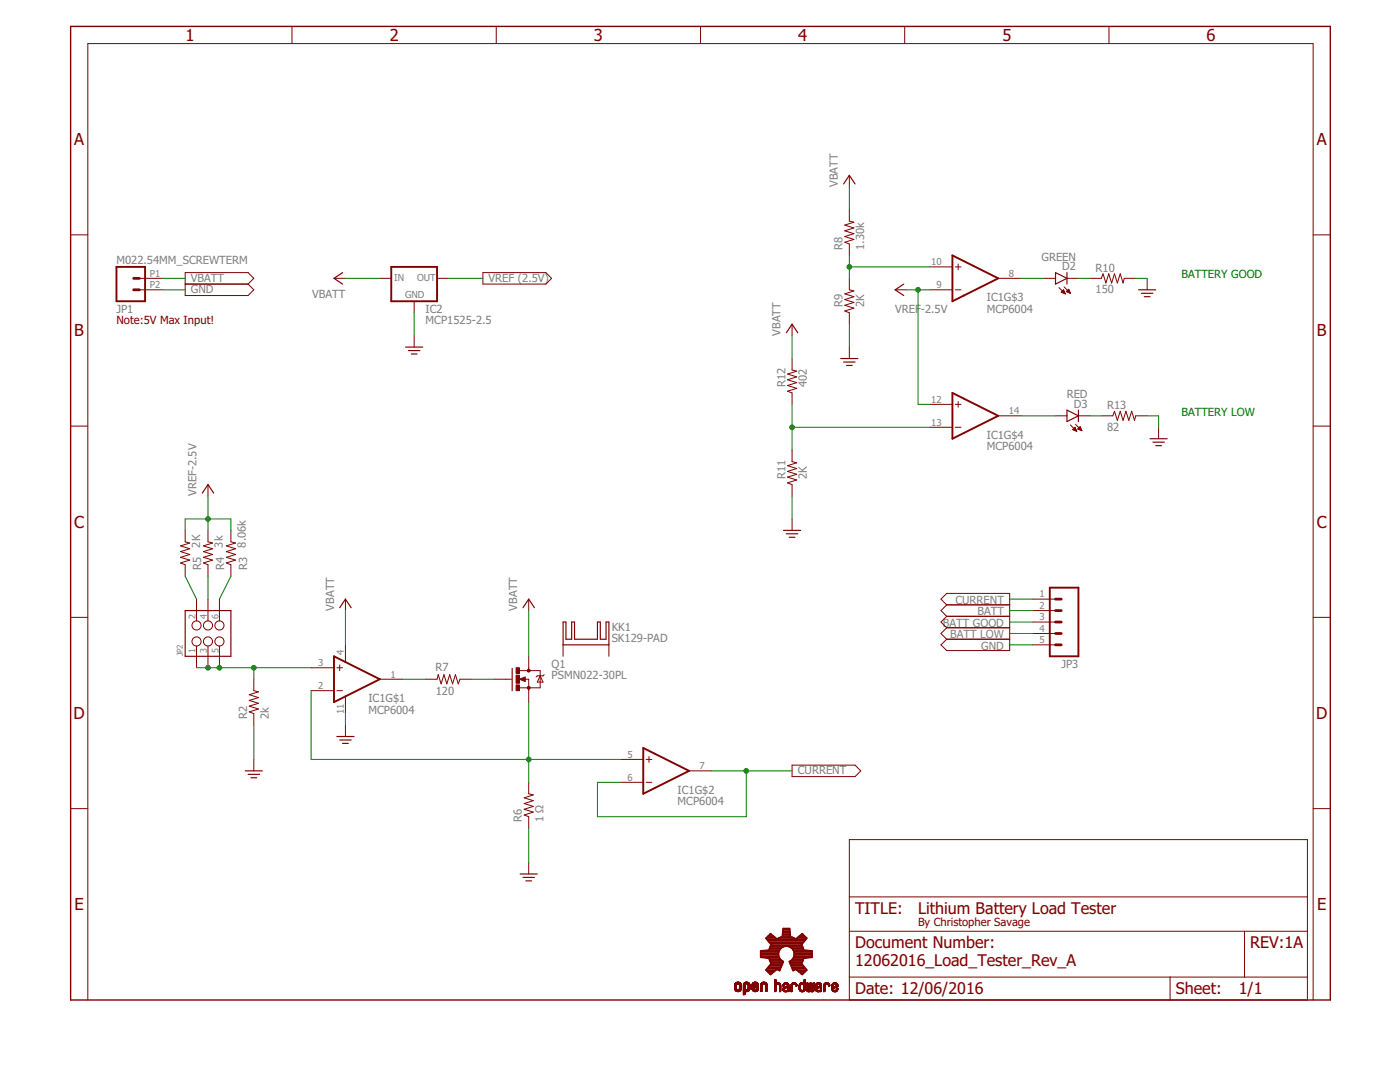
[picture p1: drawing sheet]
<svg xmlns="http://www.w3.org/2000/svg" width="279mm" height="216mm" viewBox="0 0 279 216" stroke-linecap="round" stroke-linejoin="round" font-family="sans-serif">
<g fill="none" stroke="#800000" stroke-width=".2">
<path d="M58.3 5.3v3.4M99 5.3v3.4M139.8 5.3v3.4M180.6 5.3v3.4M221.3 5.3v3.4M169.5 35v2.3M14.1 46.9h3.4M27.8 57.8h4.6M27.8 55.5h4.6M37 54.4h12.5l1.2 1.1-1.2 1.2 1.2 1.1-1.2 1.2h-12.5zM37 56.7h12.5M66.7 55.5h2.2"/>
<path d="M75.8 55.5h2.3M87.2 55.5h2.3M96.4 54.4h12.5l1.2 1.1-1.2 1.2h-12.5zM169.5 41.8v2.3l.9 .2-1.8 .6 1.8 .6-1.8 .6 1.8 .5-1.8 .6 1.8 .6-1.8 .5 .9 .4v2.3M169.5 55.5v2.3l.9 .3-1.8 .5 1.8 .6-1.8 .6 1.8 .5-1.8 .6 1.8 .6-1.8 .6 .9 .3v2.3M178.6 57.8h2.3M185.5 53.3h4.6M185.5 57.8h4.6M190.6 53.3h1.2M190.6 57.8h1.2M191.2 52.7v1.1M199.2 55.5h4.6"/>
<path d="M208.4 55.5h2.3M211.3 57.4l1.3 1.2M211.8 58.3l.8 .3M211.8 58.3l.4-.5 .4 .8M211.8 58.3h.6M211.9 58.2h.5M212 58.1h.4M212.1 58.4h.4M212.1 58h.2M212.2 57.9h.1M212.3 58.5h.2M212.4 57.3l1.2 1.2"/>
<path d="M212.6 58.6h.1M212.8 58.2l.5-.5 .3 .8zM212.9 58.2h.6M212.9 58.1h.5M212.9 55.5h2.3M213 58h.4M213.1 58.3h.4M213.1 57.9h.2M213.2 57.8h.1M213.4 58.4h.2M213.6 58.5h.1M217.5 55.5h2.3l.3-.9 .6 1.9 .6-1.9 .5 1.9 .6-1.9 .6 1.9 .6-1.9 .5 1.9 .3-1h2.3"/>
<path d="M228.9 55.5v2.3M262.1 46.9h3.4M82.7 60.1v2.3M82.7 67v2.3M158.1 71.5v2.3l.9 .3-1.8 .5 1.8 .6-1.8 .6 1.8 .5-1.8 .6 1.8 .6-1.8 .6 .9 .3v2.3M158.1 64.7v2.3M169.5 69.3v2.2M14.1 85h3.4M41.5 96.7v2.3M158.1 89.8v2.3l.9 .3-1.8 .5 1.8 .6-1.8 .6 1.8 .5-1.8 .6 1.8 .6-1.8 .6 .9 .3v2.3M185.5 80.7h4.6M185.5 85.3h4.6"/>
<path d="M190.6 80.7h1.2M190.6 85.3h1.2M191.2 80.1v1.2M199.2 83h4.6M210.7 83h2.2M213.6 84.8l1.3 1.3M214.1 85.7l.8 .4M214.1 85.7h.6M214.2 85.6h.5M214.3 85.8h.5M214.3 85.5h.3M214.4 85.4h.2"/>
<path d="M214.5 85.3h.1M214.5 85.3l-.4 .4M214.5 85.3l.4 .8M214.5 85.9h.3M214.7 84.7l1.2 1.2M214.8 86h.1M215.1 85.6h.7M215.2 83h2.3M215.2 85.5h.5M215.3 85.7h.5M215.3 85.4h.4M215.4 85.3h.2"/>
<path d="M215.5 85.2h.1M215.6 85.2l-.5 .4 .8 .3M215.6 85.2l.3 .7M215.6 85.8h.2M215.8 85.9h.1M219.8 83h2.3l.3-.9 .6 1.8 .6-1.8 .5 1.8 .6-1.8 .6 1.8 .5-1.8 .6 1.8 .3-.9h2.2M231.2 85.3v2.2M262.1 85h3.4M37 105.8v2.3l.9 .3-1.9 .5 1.9 .6-1.9 .6 1.9 .5-1.9 .6 1.9 .6-1.9 .5 1 .4v2.3M39.2 119.5v4.4M41.5 105.8v2.3l.9 .3-1.8 .5 1.8 .6-1.8 .6 1.8 .5-1.8 .6 1.8 .6-1.8 .5 .9 .4v2.3M41.5 119.5v4.4"/>
<path d="M43.8 119.5v4.4M46.1 105.8v2.3l.9 .3-1.8 .5 1.8 .6-1.8 .6 1.8 .5-1.8 .6 1.8 .6-1.8 .5 .9 .4v2.3M68.9 119.5v2.3M105.5 119.5v2.3M158.1 103.5v2.3M206.1 119.5h4.6M14.1 123.2h3.4M39.2 128.9v4.3M41.5 128.9v4.3M43.8 128.9v4.3M50.7 135.5v2.3l.9 .2-1.9 .6 1.9 .6-1.9 .6 1.9 .5-1.9 .6 1.9 .6-1.9 .5 1 .4v2.3M62.1 133.2h4.6"/>
<path d="M62.1 137.8h4.6M67.2 133.2h1.2M67.2 137.8h1.2M67.8 132.7v1.1M68.9 128.7v3.4M68.9 139v3.4M75.8 135.5h4.6M84.9 135.5h2.3l.3-.9 .5 1.9 .6-1.9 .6 1.9 .5-1.9 .6 1.9 .6-1.9 .6 1.9 .3-1h2.3M98.7 135.5h3.4M103.7 135.5l1.1-.4v.9zM103.7 133.8h4.1v3.4h-4.1M104.7 135.5h.8v4.6"/>
<path d="M105.5 131v2.8M107.8 134.9l.6 1.2h-1.2zM108.6 134.6l-.2 .3h-1.2l-.2 .2M112.4 128.7v2.3M121.5 128.7v2.3M188.9 120.7l-1.1-1.2 1.1-1.1h12.6v11.4h-12.6l-1.1-1.1 1.1-1.1M188.9 120.7h12.6M188.9 120.7l-1.1 1.1 1.1 1.2M188.9 123h12.6M188.9 123l-1.1 1.1 1.1 1.2M188.9 125.3h12.6M188.9 125.3l-1.1 1.1 1.1 1.2"/>
<path d="M188.9 127.6h12.6M206.1 121.8h4.6M206.1 124.1h4.6M206.1 126.4h4.6M206.1 128.7h4.6M262.1 123.2h3.4M50.7 151.5v2.3M68.9 144.7v2.3M105.5 156.1v2.3l.9 .2-1.8 .6 1.8 .6-1.8 .5 1.8 .6-1.8 .6 1.8 .6-1.8 .5 .9 .4v2.2M123.8 151.5h4.6M123.8 156.1h4.6M128.9 151.5h1.2"/>
<path d="M128.9 156.1h1.2M129.5 151v1.1M137.5 153.8h4.6M158.1 152.7h12.5l1.2 1.1-1.2 1.2h-12.5zM14.1 161.4h3.4M105.5 172.1v2.3M169.5 167.5h91.4v32h-91.4zM169.5 179h91.4M262.1 161.4h3.4M17.5 199.5v-190.8h244.6v190.8M146.6 197.3h.4M146.6 197.2h.4"/>
<path d="M146.6 197.1h.4M146.6 197h.4M146.6 196.9h.4M146.6 196.8h.4M146.6 196.7h.4M146.6 196.6h.4M146.6 197.4h.5M146.6 196.5h.4M146.7 197.5h.5M146.7 197.4h.4M146.7 197.5h1.2M146.7 197.6h1.1"/>
<path d="M146.7 196.3h1.1M146.7 196.2h1.1M146.8 196.2h1M146.8 197.7h1M146.8 197.7h.9M146.9 196.1h.8M146.9 197.8h.8M146.9 196h.7M147 197.8h.6M147 196.6h-.4M147 196h.5M147.1 196.4h-.5"/>
<path d="M147.1 197.9h.3M147.1 196.4h-.4M147.2 196.3h-.5M147.3 196.3h.6M147.4 196.4h.5M147.5 197.4h.4M147.5 196.4h.4M147.6 197.3h.3M147.6 196.5h.3M147.6 197.2h.3M147.6 197.1h.3M147.6 197h.3"/>
<path d="M147.6 196.9h.3M147.6 196.8h.3M147.6 196.7h.3M147.6 196.6h.3M147.9 197.5h-.5M148.4 198.3h.3M148.4 198.2h.3M148.4 198.1h.3M148.4 198h.3M148.4 197.9h.3M148.4 197.5h1.2M148.4 197.5h.5"/>
<path d="M148.4 197.4h.4M148.4 197.3h.3M148.4 197.2h.3M148.4 197.1h.3M148.4 197h.3M148.4 196.9h.3M148.4 196.8h.3M148.4 196.7h.3M148.4 196.6h.3M148.4 196.5h.3M148.4 198.5h.1M148.4 196.3h1.2"/>
<path d="M148.5 196.2h1M148.5 198.5h-.1M148.6 196.1h.8M148.7 198.4h-.3M148.7 196h.7M148.8 196.5h-.4M148.8 196.4h-.4M148.8 196h.4M148.8 197.9h.4M148.9 196.3h-.5M149.1 196.3h.5M149.1 197.5h.5"/>
<path d="M149.2 196.4h.4M149.2 197.4h.4M149.3 196.5h.4M149.3 197.3h.4M149.3 196.6h.4M149.3 197.8h-.9M149.3 197.2h.4M149.3 197.1h.4M149.3 197h.4M149.3 196.9h.4M149.3 196.8h.4M149.3 196.7h.4"/>
<path d="M149.4 197.8h-1M149.5 197.7h-1.1M149.5 197.6h-1.1M149.6 197.6h-1.2M149.6 197.4h-.4M150.1 197.4h.4M150.1 197.3h.3M150.1 196.8h1.3M150.1 196.8h.3M150.1 196.7h.3M150.1 196.6h.3M150.1 196.5h.3"/>
<path d="M150.1 197.5h.5M150.1 197.5h1.2M150.2 197.6h1.1M150.2 196.3h1.1M150.2 196.2h1.1M150.2 197.7h1M150.2 196.2h1M150.3 196.2h.9M150.3 197.7h.9M150.3 196.1h.8M150.3 197.8h.8M150.4 197.8h.6"/>
<path d="M150.4 196h.7M150.4 196.6h-.3M150.5 196.5h-.4M150.5 197.2h-.4M150.5 196h.5M150.5 196.8h.9M150.5 196.4h-.4M150.6 197.2h-.5M150.6 197.9h.3M150.6 196.4h-.5M150.6 196.7h.8M150.7 196.3h-.6"/>
<path d="M150.7 197.1h-.6M150.7 196.7h.7M150.8 196.3h.5M150.8 197.1h-.7M150.9 196.6h.5M150.9 196.4h.5M150.9 197h-.8M150.9 197.4h.5M151 197.4h.4M151 196.6h.4M151 196.5h.4M151 197.3h.4"/>
<path d="M151 197.2h.4M151 197h-.9M151.1 197.1h.3M151.2 196.9h-1.1M151.2 197.1h.2M151.3 197.5h-.4M151.8 197.8h.2M151.8 197.7h.3M151.8 197.6h.3M151.8 197.5h.3M151.8 197.4h.3M151.8 197.3h.3"/>
<path d="M151.8 197.2h.3M151.8 197.1h.3M151.8 197h.3M151.8 196.9h.3M151.8 196.8h.3M151.8 196.7h.3M151.8 196.6h.3M151.8 196.5h.3M151.8 197.9h.1M151.8 196.3h1.2M151.9 196.2h1.1M152 196.2h.9"/>
<path d="M152 196.1h.8M152.1 197.8h-.3M152.1 196h.7M152.2 196.5h-.4M152.2 196h.5M152.2 196.4h-.4M152.3 196.4h-.5M152.4 196.3h-.6M152.5 196.3h.6M152.6 196.4h.5M152.7 196.4h.4M152.7 196.5h.4"/>
<path d="M152.8 197.7h.3M152.8 197.6h.3M152.8 197.5h.3M152.8 197.4h.3M152.8 197.3h.3M152.8 197.2h.3M152.8 197.1h.3M152.8 197h.3M152.8 196.9h.3M152.8 196.8h.3M152.8 196.7h.3M152.8 196.6h.3"/>
<path d="M153 197.8h-.2M153.1 197.8h-.3M153.1 197.7h-.3M154.6 195.6h.3M154.6 197.9h.1M154.6 197.8h.2M154.6 197.7h.3M154.6 197.6h.3M154.6 197.5h.3M154.6 197.4h.3M154.6 197.3h.3M154.6 197.2h.3"/>
<path d="M154.6 197.1h.3M154.6 197h.3M154.6 196.9h.3M154.6 196.8h.3M154.6 196.7h.3M154.6 196.6h.3M154.6 196.3h1.1M154.6 196.2h1M154.6 196.1l.9 .1M154.6 196.1h.3M154.6 196h.3M154.6 195.9h.3"/>
<path d="M154.6 195.8h.3M154.6 195.7h.3M154.6 195.5h.3M154.7 195.5h.1M154.8 197.8h-.2M154.9 197.7h-.3M154.9 196.6h-.3M154.9 196.5h-.3M155 196.4h-.4M155 196.1h.4M155.1 196.4h-.5M155.3 196.4h.4"/>
<path d="M155.4 196.4h.4M155.5 196.5h.3M155.5 196.6h.3M155.6 196.7h.2M155.6 196.6h.2M155.6 197.9h.1M155.6 197.8h.2M155.6 197.7h.2M155.6 197.6h.2M155.6 197.5h.2M155.6 197.4h.2M155.6 197.3h.2"/>
<path d="M155.6 197.2h.2M155.6 197.1h.2M155.6 197h.2M155.6 196.9h.2M155.6 196.8h.2M155.7 196.3h-1.1M155.8 197.8h-.2M156.2 197.5h.3M156.2 197.4h.3M156.2 196.6h.3M156.3 197.6h.4M156.3 197.6h.3"/>
<path d="M156.3 196.8h.1M156.3 196.5h.2M156.3 197.7h.7M156.3 196.3h1.1M156.4 197.8h.6M156.4 196.3h.9M156.4 196.8h-.2M156.4 196.2h.8M156.5 196.7h-.3M156.5 196.2h.7M156.5 197.4h-.3M156.5 197h1"/>
<path d="M156.5 197.9h.5M156.5 197.3h-.3M156.5 196.6h-.3M156.5 196.2h.6M156.6 197.3h-.4M156.6 196.5h-.3M156.6 196.9h.9M156.6 196.4h-.3M156.7 197.9h.1M156.7 196.1h.3M156.7 197.2h-.4M156.7 197.9h.2"/>
<path d="M156.7 196.9h.8M156.7 196.4h-.4M156.8 197.6h.2M156.8 197.2h-.5M156.8 196.8h.7M156.9 197.1h-.6M156.9 196.4h.5M157 196.8h.5M157 196.4h.4M157.1 197.1h-.7M157.1 196.5h.3M157.1 196.7h.4"/>
<path d="M157.2 197.1h.3M157.2 196.7h.3M157.2 196.6h.3M157.2 196.6h.2M157.2 197.9h.1M157.2 197.7h.3M157.2 197.6h.3M157.2 197.5h.3M157.2 197.4h.3M157.2 197.3h.3M157.2 197.2h.3M157.4 197.8h-.2"/>
<path d="M157.5 197.8h-.3M157.5 197h-1.1M157.9 197.9h.1M157.9 197.7h.2M157.9 197.6h.2M157.9 197.5h.2M157.9 197.4h.2M157.9 197.3h.2M157.9 197.2h.2M157.9 197.1h.2M157.9 197h.2M157.9 196.9h.2"/>
<path d="M157.9 196.8h.2M157.9 196.7h.2M157.9 196.6h.2M157.9 196.3h1.1M158 196.3h.9M158 196.2h.9M158.1 197.8h-.2M158.1 196.2h.7M158.2 196.5h-.3M158.2 196.2h.5M158.3 196.4h-.4M158.3 196.1h.3"/>
<path d="M158.4 196.4h-.5M158.6 196.4h.4M158.7 196.4h.3M158.7 196.5h.4M158.8 196.5h.3M158.8 196.6h.3M158.9 196.8h.1M159 196.7h-.2M159.1 196.7h-.3M159.5 197.3h.2M159.5 197.2h.2M159.5 197.1h.2"/>
<path d="M159.5 197h.2M159.5 196.9h.2M159.5 196.8h.2M159.5 196.7h.2M159.5 197.4h.2M159.5 196.6h.2M159.5 197.5h.3M159.5 197.4h.3M159.5 197.6h.4M159.5 197.5h.4M159.6 197.6h.5M159.6 197.7h1"/>
<path d="M159.6 196.3h1.1M159.6 197.7h.9M159.7 197.8h.8M159.7 196.2h1M159.8 196.6h-.3M159.8 196.5h-.3M159.8 196.2h.9M159.9 197.9h.5M159.9 196.4h-.4M159.9 196.1h.4M160 196.4h-.4M160 197.9h.1"/>
<path d="M160.1 197.9h.1M160.1 197.6h.5M160.2 196.4h.5M160.3 197.6h.4M160.3 196.4h.4M160.4 196.5h.3M160.4 197.4h.3M160.4 196.6h.3M160.4 197.3h.3M160.4 197.2h.3M160.4 197.1h.3M160.4 197h.3"/>
<path d="M160.4 196.9h.3M160.4 196.8h.3M160.4 196.7h.3M160.4 196.1h.3M160.4 196h.3M160.4 195.9h.3M160.4 195.8h.3M160.4 195.7h.3M160.4 195.6h.3M160.5 195.5h.2M160.7 197.5h-.4M160.7 197.5h-.3"/>
<path d="M160.7 197.4h-.3M160.7 196.3h-1.1M161 197.6h.3M161 197.5h.3M161 197.5h.2M161 197.4h.2M161 197.3h.2M161 197.2h.2M161 197.1h.2M161 197h.2M161 196.9h.2M161 196.8h.2"/>
<path d="M161 196.7h.2M161 196.6h.2M161 196.5h.2M161 196.4h.2M161 196.3h.2M161 196.2h.2M161 197.6h1.5M161 197.7h1.5M161 197.7h1.4M161.1 197.8h1.3M161.1 196.2h.1M161.1 197.8h1.2"/>
<path d="M161.2 197.9h.4M161.3 197.9h.1M161.4 197.9h.1M161.5 197.6h.4M161.6 197.5h.3M161.6 197.4h.3M161.6 197.3h.3M161.6 197.2h.3M161.6 197.1h.3M161.6 197h.3M161.6 196.9h.3M161.6 196.8h.3"/>
<path d="M161.6 196.7h.3M161.6 196.6h.3M161.6 196.5h.3M161.6 196.4h.3M161.6 196.3h.3M161.6 196.2h.3M161.7 196.2h.2M161.8 197.9h.5M162.1 197.9h.1M162.2 197.5h.3M162.2 197.4h.3M162.2 197.3h.3"/>
<path d="M162.2 197.2h.3M162.2 197.1h.3M162.2 197h.3M162.2 196.9h.3M162.2 196.8h.3M162.2 196.7h.3M162.2 196.6h.3M162.2 196.5h.3M162.2 196.4h.3M162.2 196.3h.3M162.2 196.2h.3M162.3 196.2h.2"/>
<path d="M162.5 197.6h-.3M162.7 197.5h.4M162.7 197.5h.3M162.7 197.4h.3M162.7 197.3h.3M162.8 197.6h.3M162.8 196.8h.1M162.8 196.6h.2M162.8 197.6h.7M162.8 197.7h.7M162.9 197.7h.7M162.9 196.3h1"/>
<path d="M162.9 197.8h.7M162.9 196.8h-.1M163 197.8h.6M163 196.2h.8M163 196.7h-.2M163 196.2h.7M163 197h1M163 196.6h-.2M163.1 197.9h.4M163.1 196.5h-.3M163.1 196.2h.5M163.1 197.3h-.3"/>
<path d="M163.1 196.9h.9M163.2 196.4h-.4M163.2 196.1h.3M163.2 197.2h-.4M163.2 197.9h.2M163.3 196.4h-.5M163.3 197.2h-.5M163.3 196.9h.7M163.4 196.8h.6M163.4 196.4h.5M163.4 197.1h-.6M163.5 196.8h.5"/>
<path d="M163.6 196.4h.3M163.6 197.1h-.7M163.6 196.5h.3M163.6 196.7h.4M163.7 196.5h.3M163.7 196.6h.3M163.7 197.1h.3M163.7 196.7h.3M163.7 197.8h.3M163.7 197.7h.3M163.7 197.6h.3M163.7 197.5h.3"/>
<path d="M163.7 197.4h.3M163.7 197.3h.3M163.7 197.2h.3M163.8 197.9h-.1M164 197.8h-.3M164 197h-1.1M164.4 197.9h.1M164.4 197.8h.2M164.4 197.7h.2M164.4 197.6h.2M164.4 197.5h.2M164.4 197.4h.2"/>
<path d="M164.4 197.3h.2M164.4 197.2h.2M164.4 197.1h.2M164.4 197h.2M164.4 196.9h.2M164.4 196.8h.2M164.4 196.7h.2M164.4 196.6h.2M164.5 196.3h1M164.6 196.2h.8M164.6 197.8h-.2M164.7 196.6h-.3"/>
<path d="M164.7 196.5h-.3M164.7 196.2h.6M164.8 196.4h-.4M164.8 196.1h.4M164.9 196.4h-.4M165.1 196.4h.4M165.2 196.4h.3M165.2 196.5h.4M165.3 196.5h.3M165.3 196.6h.3M165.4 196.8h.1M165.6 196.7h-.3"/>
<path d="M166 197.5h.3M166 197.4h.3M166 197.3h.3M166 197h1M166 196.9h.3M166 196.8h.3M166 196.7h.3M166 196.6h.3M166 196.5h.3M166 197.5h.4M166.1 197.6h.3M166.1 197.6h.5"/>
<path d="M166.1 197.7h1M166.2 197.7h.9M166.2 196.3h.9M166.2 197.8h.8M166.2 196.2h.8M166.3 197.8h.7M166.3 197.3h-.3M166.3 196.2h.6M166.4 197.9h.5M166.4 196.5h-.4M166.4 196.4h-.3M166.5 197.2h-.5"/>
<path d="M166.5 196.1h.3M166.5 197.9h.2M166.5 196.4h-.4M166.6 197.9h.1M166.7 197.1h-.7M166.7 197.6h.4M166.7 196.8h.5M166.7 196.4h.5M166.8 197.1h-.8M166.8 196.7h.4M166.8 196.4h.4M166.9 197h-.9"/>
<path d="M166.9 196.5h.3M166.9 196.7h.3M166.9 197.5h.3M166.9 197.4h.3M166.9 196.6h.3M167 196.6h.2M167 197.3h.2M167 197.2h.2M167.1 196.9h-.7M167.1 197.2h.1M167.1 196.3h-1M167.2 197.6h-.4"/>
<path d="M167.2 197.5h-.3M167.2 196.9h-.7M167.2 197.4h-.2M167.2 196.8h-.6M169.5 185.8h91.4M169.5 195h91.4M233.5 195v4.5M248.4 185.8v9.2"/>
<circle cx="39.2" cy="128" r=".91"/>
<circle cx="39.2" cy="124.8" r=".91"/>
<circle cx="41.5" cy="124.8" r=".91"/>
<circle cx="41.5" cy="128" r=".91"/>
<circle cx="43.8" cy="128" r=".91"/>
<circle cx="43.8" cy="124.8" r=".91"/>
</g>
<path d="M23.2 53.3h5.8v6.8h-5.8zM78.1 53.3h9.1v6.8h-9.1zM190.1 51l9.1 4.5-9.1 4.6zM190.1 78.4l9.1 4.6-9.1 4.5zM209.5 117.3h5.7v13.7h-5.7zM66.7 131l9.1 4.5-9.1 4.6zM128.4 149.2l9.1 4.6-9.1 4.6z" fill="none" stroke="#800000" stroke-width=".38"/>
<path d="M26.7 57.8h1.1M26.7 55.5h1.1M210.7 119.5h1.1M210.7 124.1h1.1M210.7 121.8h1.1M210.7 128.7h1.1M210.7 126.4h1.1" fill="none" stroke="#800000" stroke-width=".55"/>
<g fill="none" stroke="#800000" stroke-width=".23">
<path d="M168.4 36.7l1.1-1.7 1.1 1.7M68.4 54.4l-1.7 1.1 1.7 1.2M180.4 56.7l-1.8 1.1 1.8 1.2M210.7 54.4l2.2 1.1-2.2 1.2zM212.9 54.4v2.3M227.2 57.8h3.5M227.8 58.5h2.3M228.4 59.2h1.1M80.9 69.3h3.5M81.5 70h2.3M82.1 70.6h1.1M156.9 66.4l1.2-1.7 1.1 1.7"/>
<path d="M167.8 71.5h3.4M168.4 72.2h2.2M168.9 72.9h1.2M40.4 98.4l1.1-1.7 1.2 1.7M212.9 81.8l2.3 1.2-2.3 1.1zM215.2 81.8v2.3M229.5 87.5h3.4M230.1 88.2h2.3M230.7 88.9h1.1M156.4 105.8h3.4M156.9 106.5h2.3M157.5 107.2h1.1"/>
<path d="M37 121.8h9.1v9.2h-9.1zM67.8 121.3l1.1-1.8 1.2 1.8M102.2 133.4v4.4M104.4 121.3l1.1-1.8 1.2 1.8M112.4 124.1h.5v3.5h1.2v-3.5h.6v3.5h4.5v-3.5h.6v3.5h1.1v-3.5h.6v4.6h-9.1zM48.9 153.8h3.5M49.5 154.5h2.3M50.1 155.2h1.1M67.2 147h3.5M67.8 147.7h2.3M68.4 148.3h1.1M103.8 174.4h3.4"/>
<path d="M104.4 175.1h2.3M104.9 175.8h1.2"/>
</g>
<g fill="#800000" stroke="#800000" stroke-width=".2">
<circle cx="105.5" cy="137.2" r=".3"/>
<circle cx="105.5" cy="133.8" r=".3"/>
</g>
<g fill="#800000" stroke="#800000" stroke-width=".2">
<path d="M103 136.7h.7v1.1h-.7z"/>
<path d="M103 133.2h.7v1.2h-.7z"/>
<path d="M103 134.7h.7v1.6h-.7z"/>
</g>
<path d="M14.1 5.3h251.4v194.2h-251.4zM104.7 135.3l-.8 .2 .8 .3v-.3h-.2" fill="none" stroke="#800000" stroke-width=".28"/>
<g fill="none" stroke="#800000" stroke-width=".36">
<path d="M151.8 190.8h3.6M151.8 190.5h3.5M151.8 190.2h3.5M151.8 189.9h3.6M152.9 191.1h2.6M153 193.6h1.8M153 187.4h7.8M153 187.1h1.7M153.1 193.3h2.6M153.2 193.9h1.2M153.3 187.7h7.3M153.3 186.8h1"/>
<path d="M153.4 193h2.5M153.5 189.6l.4-1.1-1-1.3 .9-.9 1.3 1.1 1-.5 .2-1.6h1.3l.1 1.6 1.1 .5 1.3-1.1 .9 .9-1.1 1.3 .5 1.1M153.5 189.6l-1.7 .2v1.2l1.7 .2 .4 1.1-1 1.2 .9 .9 1.3-1 .5 .3 .7-1.8-.2-.2M153.5 189.6h2.1M153.5 188h6.8M153.6 194.2h.4M153.6 191.4h2.1M153.6 189.3h2.2M153.6 192.7h2.4M153.6 186.5h.3M153.7 191.7h2.4M153.7 189h2.5"/>
<path d="M153.8 188.3h6.3M153.8 192.1h2.5M153.9 192.4h2.2M153.9 188.6h6.1M155.5 193.6h.1M155.5 191.2l.6 .5M155.7 187.1h2.5M156.2 186.8h1.5M156.2 186.5h1.5M156.2 186.1h1.4M156.3 185.8h1.3M156.3 185.5h1.3"/>
<path d="M157.6 192.1h2.4M157.6 189h2.6M157.8 192.4h2.2M157.8 191.7l-.3 .2 .8 1.8M157.8 191.7h2.4M157.9 192.7h2.4M158 193h2.5M158.1 189.3h2.2M158.1 193.3h2.7M158.2 191.4h2.1M158.3 193.6h.1M158.3 189.6h2.1"/>
<path d="M158.4 191.1h2.6M158.5 189.9h3.6M158.5 189.9a1.61 1.61 0 0 0-2.2-1 1.61 1.61 0 0 0-.8 2.3M158.5 189.9v1l-.7 .8M158.5 190.8h3.6M158.5 190.5h3.6M158.5 190.2h3.6M159.1 193.6h1.8M159.2 187.1h1.6M159.5 193.9h1.1M159.6 186.8h.9M159.9 194.2h.4"/>
<path d="M160 186.5h.2M160.4 189.6l1.7 .2v1.2l-1.7 .2-.5 1.1 1.1 1.2-.9 .9-1.3-1-.5 .3"/>
</g>
<g fill="none" stroke="#008000" stroke-width=".2">
<path d="M169.5 37.3v4.5M32.4 55.5h4.6M32.4 57.8h4.6M68.9 55.5h6.9M89.5 55.5h6.9M169.5 51v4.5M169.5 53.3h16M180.9 57.8h4.6M183.2 57.8v22.9h2.3M203.8 55.5h4.6M215.2 55.5h2.3M226.7 55.5h2.2"/>
<path d="M82.7 62.4v4.6M158.1 67v4.5M169.5 64.7v4.6M41.5 99v6.8M158.1 80.7v9.1M158.1 99v4.5M158.1 85.3h27.4M203.8 83h6.9M217.5 83h2.3M228.9 83h2.3v2.3M37 105.8v-2.3h9.1v2.3M37 115l2.2 4.5"/>
<path d="M41.5 115v4.5M46.1 115l-2.3 4.5M201.5 119.5h4.6M39.2 133.2h22.9M50.7 133.2v2.3M62.1 137.8v13.7h61.7M68.9 121.8v6.9M80.4 135.5h4.5M94.1 135.5h4.6M105.5 121.8v9.2M201.5 121.8h4.6M201.5 128.7h4.6"/>
<path d="M201.5 126.4h4.6M201.5 124.1h4.6M50.7 144.7v6.8M68.9 142.4v2.3M105.5 140.1v16M142.1 153.8h16M148.9 153.8v9.2h-29.7v-6.9h4.6M105.5 165.2v6.9"/>
</g>
<g fill="#008000" stroke="#008000" stroke-width=".2">
<circle cx="41.5" cy="103.5" r=".47"/>
<circle cx="183.2" cy="57.8" r=".47"/>
<circle cx="50.7" cy="133.2" r=".47"/>
<circle cx="41.5" cy="133.2" r=".47"/>
<circle cx="43.8" cy="133.2" r=".47"/>
<circle cx="105.5" cy="151.5" r=".47"/>
<circle cx="148.9" cy="153.8" r=".47"/>
<circle cx="169.5" cy="53.3" r=".47"/>
<circle cx="158.1" cy="85.3" r=".47"/>
</g>
<g font-size="3.3" fill="#800000">
<text x="37" y="8.1">1</text>
<text x="77.8" y="8.1">2</text>
<text x="118.5" y="8.1">3</text>
<text x="159.3" y="8.1">4</text>
<text x="200" y="8.1">5</text>
<text x="240.8" y="8.1">6</text>
<text x="14.8" y="28.9">A</text>
<text x="262.8" y="28.9">A</text>
<text x="14.8" y="67.1">B</text>
<text x="262.8" y="67.1">B</text>
<text x="14.8" y="105.3">C</text>
<text x="262.8" y="105.3">C</text>
<text x="14.7" y="143.4">D</text>
<text x="262.7" y="143.4">D</text>
<text x="14.9" y="181.6">E</text>
<text x="262.9" y="181.6">E</text>
</g>
<g font-size="3.2" fill="#800000">
<text x="170.7" y="182.4">TITLE:</text>
<text x="183.2" y="182.4">Lithium Battery Load Tester</text>
<text x="170.7" y="189.2">Document Number:</text>
<text x="249.5" y="189.2">REV:1A</text>
<text x="170.7" y="192.7">12062016_Load_Tester_Rev_A</text>
<text x="170.7" y="198.4">Date: 12/06/2016</text>
<text x="234.6" y="198.4">Sheet:</text>
<text x="247.2" y="198.4">1/1</text>
</g>
<g font-size="2.2" fill="#808080">
<text x="167.2" y="37.3" transform="rotate(-90 167.2 37.3)">VBATT</text>
<text x="23.2" y="52.6">M022.54MM_SCREWTERM</text>
<text x="168.2" y="49.8" transform="rotate(-90 168.2 49.8)">R8</text>
<text x="172.5" y="49.8" transform="rotate(-90 172.5 49.8)">1.30k</text>
<text x="207.9" y="52">GREEN</text>
<text x="212" y="54">D2</text>
<text x="38.1" y="56.2">VBATT</text>
<text x="38.1" y="58.5">GND</text>
<text x="62.3" y="59.4">VBATT</text>
<text x="97.5" y="56.2">VREF (2.5V)</text>
<text x="218.6" y="58.5">150</text>
<text x="218.6" y="54.2">R10</text>
<text x="23.2" y="62.4">JP1</text>
<text x="84.9" y="64.7">MCP1525-2.5</text>
<text x="84.9" y="62.4">IC2</text>
<text x="168.2" y="61.3" transform="rotate(-90 168.2 61.3)">R9</text>
<text x="172.5" y="61.3" transform="rotate(-90 172.5 61.3)">2K</text>
<text x="178.7" y="62.4">VREF</text>
<text x="183.8" y="62.4">-2.5V</text>
<text x="196.9" y="62.4">MCP6004</text>
<text x="196.9" y="60.1">IC1G$3</text>
<text x="155.8" y="67" transform="rotate(-90 155.8 67)">VBATT</text>
<text x="156.7" y="77.3" transform="rotate(-90 156.7 77.3)">R12</text>
<text x="161.1" y="77.3" transform="rotate(-90 161.1 77.3)">402</text>
<text x="212.9" y="79.4">RED</text>
<text x="214.3" y="81.4">D3</text>
<text x="220.9" y="81.6">R13</text>
<text x="196.9" y="89.8">MCP6004</text>
<text x="196.9" y="87.5">IC1G$4</text>
<text x="220.9" y="85.9">82</text>
<text x="156.7" y="95.5" transform="rotate(-90 156.7 95.5)">R11</text>
<text x="161.1" y="95.5" transform="rotate(-90 161.1 95.5)">2K</text>
<text x="39.2" y="99" transform="rotate(-90 39.2 99)">VREF-2.5V</text>
<text x="39.9" y="109.3" transform="rotate(-90 39.9 109.3)">2K</text>
<text x="40.2" y="113.8" transform="rotate(-90 40.2 113.8)">R5</text>
<text x="44.5" y="109.3" transform="rotate(-90 44.5 109.3)">3k</text>
<text x="44.7" y="113.8" transform="rotate(-90 44.7 113.8)">R4</text>
<text x="49.1" y="109.3" transform="rotate(-90 49.1 109.3)">8.06k</text>
<text x="49.3" y="113.8" transform="rotate(-90 49.3 113.8)">R3</text>
<text x="66.7" y="121.8" transform="rotate(-90 66.7 121.8)">VBATT</text>
<text x="103.2" y="121.8" transform="rotate(-90 103.2 121.8)">VBATT</text>
<text x="122.1" y="125.8">KK1</text>
<text x="188.2" y="125">BATT GOOD</text>
<text x="190.7" y="120.5">CURRENT</text>
<text x="195.1" y="122.7">BATT</text>
<text x="122.1" y="128.1">SK129-PAD</text>
<text x="189.6" y="127.3">BATT LOW</text>
<text x="195.8" y="129.6">GND</text>
<text x="86.9" y="133.9">R7</text>
<text x="110.1" y="135.5">PSMN022-30PL</text>
<text x="110.1" y="133.3">Q1</text>
<text x="211.8" y="133.3">JP3</text>
<text x="49.3" y="143.5" transform="rotate(-90 49.3 143.5)">R2</text>
<text x="53.6" y="143.5" transform="rotate(-90 53.6 143.5)">2k</text>
<text x="73.5" y="142.4">MCP6004</text>
<text x="73.5" y="140.1">IC1G$1</text>
<text x="87" y="138.7">120</text>
<text x="159.2" y="154.5">CURRENT</text>
<text x="135.2" y="160.7">MCP6004</text>
<text x="135.2" y="158.4">IC1G$2</text>
<text x="104.2" y="164.1" transform="rotate(-90 104.2 164.1)">R6</text>
<text x="108.5" y="164.1" transform="rotate(-90 108.5 164.1)">1 Ω</text>
</g>
<g font-size="2.2" fill="#008000">
<text x="235.8" y="55.5">BATTERY GOOD</text>
<text x="235.8" y="83">BATTERY LOW</text>
</g>
<g font-size="2.2" fill="#800000">
<text x="23.2" y="64.7">Note:5V Max Input!</text>
<text x="183.2" y="184.7">By Christopher Savage</text>
</g>
<g font-size="1.9" fill="#808080">
<text x="185.9" y="52.9">10</text>
<text x="29.9" y="55.2">P1</text>
<text x="29.9" y="57.5">P2</text>
<text x="78.7" y="56.1">IN</text>
<text x="80.8" y="59.4">GND</text>
<text x="83.2" y="56.1">OUT</text>
<text x="186.9" y="57.5">9</text>
<text x="201.3" y="55.2">8</text>
<text x="185.9" y="80.4">12</text>
<text x="201.3" y="82.7">14</text>
<text x="185.9" y="84.9">13</text>
<text x="207.5" y="119.2">1</text>
<text x="207.5" y="121.5">2</text>
<text x="207.5" y="123.8">3</text>
<text x="68.6" y="130.6" transform="rotate(-90 68.6 130.6)">4</text>
<text x="207.5" y="126.1">4</text>
<text x="207.5" y="128.4">5</text>
<text x="63.5" y="137.5">2</text>
<text x="63.5" y="132.9">3</text>
<text x="77.9" y="135.2">1</text>
<text x="68.6" y="142.5" transform="rotate(-90 68.6 142.5)">11</text>
<text x="125.2" y="155.8">6</text>
<text x="125.2" y="151.2">5</text>
<text x="139.6" y="153.5">7</text>
</g>
<g font-size="1.8" fill="#808080">
<text x="39" y="123.4" transform="rotate(-90 39 123.4)">2</text>
<text x="41.3" y="123.4" transform="rotate(-90 41.3 123.4)">4</text>
<text x="43.6" y="123.4" transform="rotate(-90 43.6 123.4)">6</text>
<text x="39" y="130.3" transform="rotate(-90 39 130.3)">1</text>
<text x="41.3" y="130.3" transform="rotate(-90 41.3 130.3)">3</text>
<text x="43.6" y="130.3" transform="rotate(-90 43.6 130.3)">5</text>
</g>
<text font-size="1.6" fill="#808080" x="36.5" y="131" transform="rotate(-90 36.5 131)">JP2</text>
</svg>
